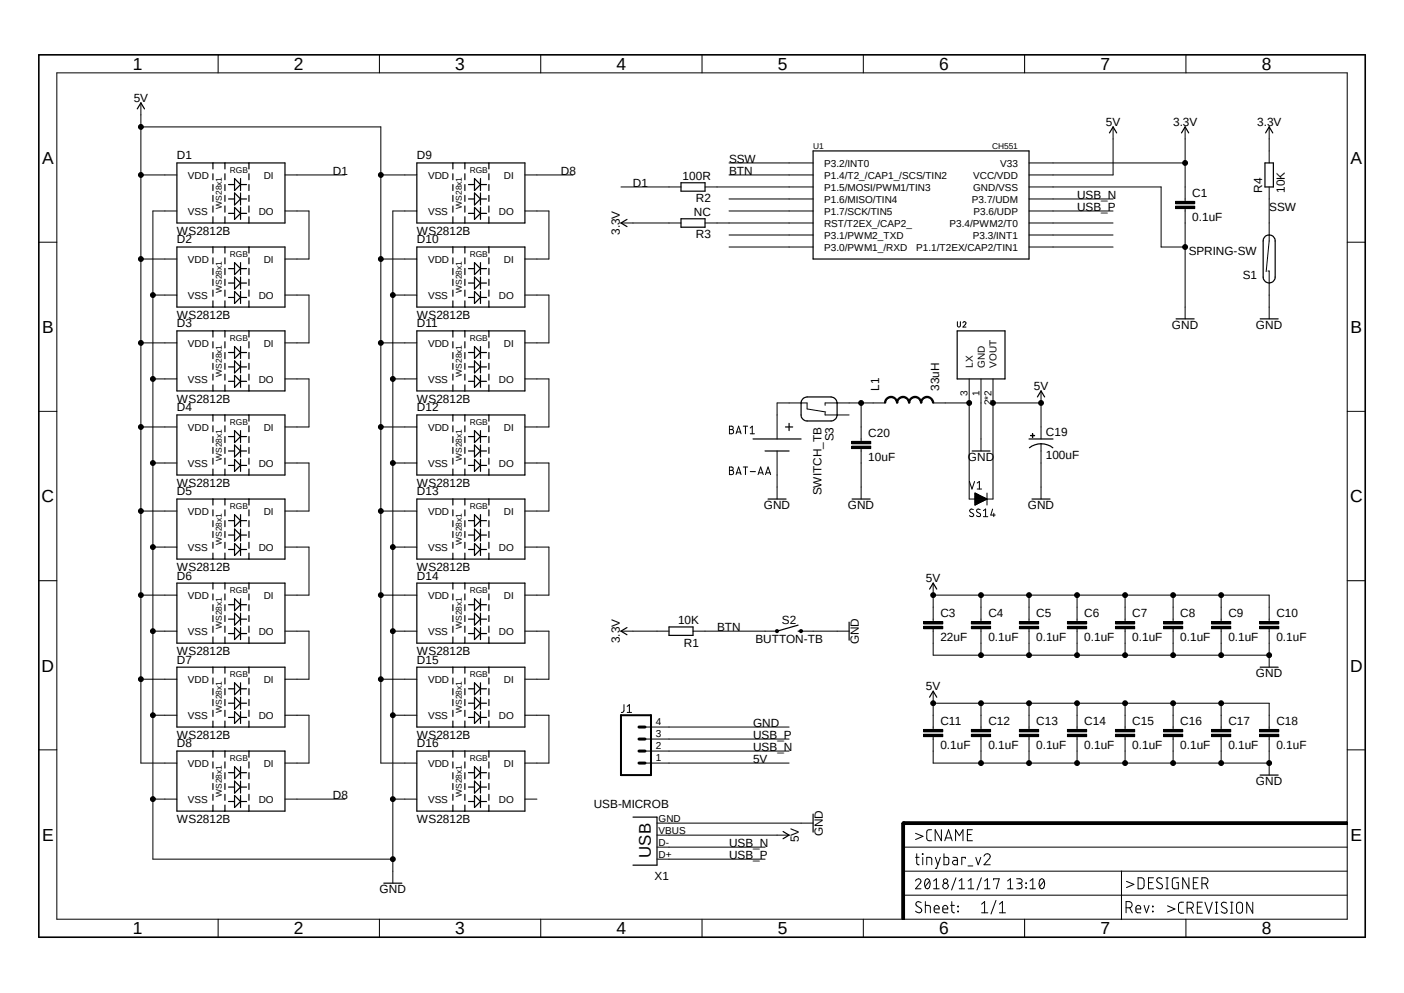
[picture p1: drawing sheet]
<svg xmlns="http://www.w3.org/2000/svg" width="297mm" height="210mm" viewBox="0 0 297 210" stroke-linecap="round" stroke-linejoin="round" font-family="sans-serif">
<path d="M7.9 11.3l281.2 187.3M289.1 11.3l-281.2 187.3" fill="none" stroke="#fff" stroke-width=".21"/>
<g fill="none" stroke="#000" stroke-width=".21">
<path d="M12 15.4h273v179h-273zM46.1 11.6v3.8M80.3 11.6v3.8M114.4 11.6v3.8M148.5 11.6v3.8M182.6 11.6v3.8M216.7 11.6v3.8M250.9 11.6v3.8M29.8 37h7.6M29.8 21.8v139.6h7.6M29.8 26.8h50.8v134.6h7.6M60.3 37h12.7"/>
<path d="M80.6 37h7.6M111 37h10.2M131.4 39.5h12.7M149.1 39.5h22.9M154.2 37h17.8M154.2 34.5h17.8M217.7 34.5h33M217.7 39.5h27.9v12.7h5.1M235.5 26.8v10.2h-17.8M250.7 26.8v15.8M268.5 26.8v7.7M268.5 39.5v11.5l-.7 6.4"/>
<path d="M8.2 51.2h3.8M29.8 54.8h7.6M37.4 44.6h-5.1v137.1h50.8M60.3 44.6h5.1v10.2h-5.1M80.6 54.8h7.6M88.2 44.6h-5.1v142.2M111 44.6h5.1v10.2h-5.1M131.4 47.2h12.7M149.1 47.2h22.9M154.2 44.6h17.8M154.2 42.1h17.8M154.2 49.7h17.8"/>
<path d="M154.2 52.2h17.8M217.7 44.6h17.8M217.7 42.1h17.8M217.7 47.2h17.8M217.7 49.7h17.8M217.7 52.2h17.8M248.7 43.6h4v.5h-4zM248.7 42.6h4v.5h-4zM250.7 44.1v23.3M268.2 57.3h.3v10.1M285 51.2h3.8M29.8 72.5h7.6"/>
<path d="M32.3 62.4h5.1M60.3 62.4h5.1v10.1h-5.1M80.6 72.5h7.6M83.1 62.4h5.1M111 62.4h5.1v10.1h-5.1M202.5 68l.1 1a.31 .31 0 0 0 .3 .2 .31 .31 0 0 0 .3-.3v-.9M203.7 68.3a.31 .31 0 0 1 .4-.2 .31 .31 0 0 1 .2 .4l-.6 .7h.6M8.2 87h3.8M29.8 90.3h7.6M32.3 80.1h5.1M32.3 97.9h5.1M60.3 80.1h5.1v10.2h-5.1"/>
<path d="M60.3 97.9h5.1v10.2h-5.1M80.6 90.3h7.6M83.1 80.1h5.1M83.1 97.9h5.1M111 80.1h5.1v10.2h-5.1M111 97.9h5.1v10.2h-5.1M154.3 98.8h.6a.37 .37 0 0 1 .2 .4 .37 .37 0 0 1-.4 .3 .45 .45 0 0 1 .5 .4 .45 .45 0 0 1-.5 .5h-.4zM154.3 90.1l.6 .1a.37 .37 0 0 1 .2 .4 .37 .37 0 0 1-.4 .2 .45 .45 0 0 1 .5 .5 .45 .45 0 0 1-.5 .4h-.4zM154.3 99.5h.4M154.3 90.8h.4M155.7 91.7l.6-1.6 .5 1.6M155.8 100h.8"/>
<path d="M155.8 91.4h.8M157.2 98.8h1M157.2 90.1h1M157.7 90.1v1.6M157.7 98.8v1.6M158.7 99.7h1.1M158.7 91.7h.9M158.7 90.5l.4-.4v1.6M160.5 100h.8M162.1 100h.8M164.4 95.4v10.1M174.5 87.2v.6h5.1"/>
<path d="M174.7 87.1l-4-.6v-1.3h-6.3v7.6M180.1 94.4h4.1v.5h-4.1zM180.1 93.3h4.1v.6h-4.1zM182.2 85.2v8.1M182.2 94.9v10.6M187.2 85.2h-12.7v.5M187.5 84.2l.8-.4h.2v.3a1.12 1.12 0 0 0-1.1 1.1h-.3v-.2zM188.5 83.8a1.45 1.45 0 0 1 1.4 1.4h-.2a1.21 1.21 0 0 0-1.2-1.1zM190 84.2l.8-.4h.3v.3a1.12 1.12 0 0 0-1.2 1.1h-.2v-.2zM191.1 83.8a1.45 1.45 0 0 1 1.3 1.4h-.2a1.21 1.21 0 0 0-1.1-1.1zM192.6 84.2l.7-.4h.3v.3a1.12 1.12 0 0 0-1.2 1.1h-.2v-.2zM193.6 83.8a1.45 1.45 0 0 1 1.4 1.4h-.3a1.21 1.21 0 0 0-1.1-1.1z"/>
<path d="M195.1 84.2l.8-.4h.2v.3a1.12 1.12 0 0 0-1.1 1.1h-.3v-.2zM196.1 83.8a1.45 1.45 0 0 1 1.4 1.4h-.2a1.21 1.21 0 0 0-1.2-1.1zM197.4 85.2h7.6M205 80.1v25.4h5.1v-25.4M207.5 80.1v15.3M210.1 85.2h10.1M218 92.1l.9 .1zM218.4 91.7l.1 .8zM220.2 82.7v10.1M220.2 93.9v11.6M285 87h3.8M29.8 108.1h7.6"/>
<path d="M32.3 115.7h5.1M60.3 115.7h5.1v10.2h-5.1M80.6 108.1h7.6M83.1 115.7h5.1M111 115.7h5.1v10.2h-5.1M155.7 100.4l.6-1.6 .5 1.6M160.4 100.4l.5-1.6 .6 1.6M161.9 100.4l.6-1.6 .5 1.6M205.1 101.8l.5 1.6 .6-1.6M205.9 107.8l-.2-.1a.37 .37 0 0 0-.5 .1 .37 .37 0 0 0 .1 .5l.6 .4v.4a.55 .55 0 0 1-.8 0M206.2 104.3l2.6 1.2-2.6 1.3M206.2 104.3v2.5"/>
<path d="M206.2 106.8h.1M206.2 106.7h.3M206.2 106.6h.4M206.2 106.6h.6M206.2 106.4h.8M206.2 106.3h1M206.2 106.3h1.1M206.2 106.2h1.3M206.2 106.1h1.5M206.2 106h1.7M206.2 105.9h1.9M206.2 105.8h2"/>
<path d="M206.2 105.7h2.2M206.2 105.7h2.4M206.2 105.5h2.5M206.2 105.4h2.3M206.2 105.3h2.1M206.2 105.2h2M206.2 105.1h1.7M206.2 105h1.6M206.2 104.9h1.4M206.2 104.9h1.2M206.2 104.8h1.1M206.2 104.6h.9"/>
<path d="M206.2 104.6h.7M206.2 104.5h.5M206.2 104.4h.3M206.2 104.3h.2M206.7 102.2l.5-.4v1.6M206.7 103.4h.9M207.3 107.8l-.5-.1a.38 .38 0 0 0 0 .6l.5 .3a.37 .37 0 0 1 .1 .4 .37 .37 0 0 1-.3 .3l-.6-.2M208 108l.5-.3v1.6M208 109.3h1M208.8 104.3v2.5M210 107.7l-.4 1.2h.9M210.2 108.5v.8"/>
<path d="M8.2 122.8h3.8M29.8 125.9h7.6M32.3 133.5h5.1M60.3 133.5h5.1v10.1h-5.1M80.6 125.9h7.6M83.1 133.5h5.1M111 133.5h5.1v10.1h-5.1M131.4 133.5h10.1M146.6 133.5h17.8M164.1 133.2h.5l.1 .3-.1 .2-.2 .1-.3-.1zM169.2 133.2h.5l.1 .3-.1 .2-.2 .1-.3-.1zM169.5 133.5h10.1"/>
<path d="M195.4 132.5h4v.5h-4zM195.4 131.4h4v.6h-4zM197.4 125.9h71.1v5.5M197.4 123.3v8.1M197.4 133v5.6h71.1M205.5 132.5h4v.5h-4zM205.5 131.4h4v.6h-4zM207.5 125.9v5.5M207.5 133v5.6M215.6 132.5h4.1v.5h-4.1zM215.6 131.4h4.1v.6h-4.1zM217.7 125.9v5.5"/>
<path d="M217.7 133v5.6M225.8 132.5h4.1v.5h-4.1zM225.8 131.4h4.1v.6h-4.1zM227.8 125.9v5.5M227.8 133v5.6M236 132.5h4v.5h-4zM236 131.4h4v.6h-4zM238 125.9v5.5M238 133v5.6M246.1 132.5h4.1v.5h-4.1zM246.1 131.4h4.1v.6h-4.1zM248.2 125.9v5.5"/>
<path d="M248.2 133v5.6M256.3 132.5h4v.5h-4zM256.3 131.4h4v.6h-4zM258.3 125.9v5.5M258.3 133v5.6M266.4 132.5h4.1v.5h-4.1zM266.4 131.4h4.1v.6h-4.1zM268.5 133v8.1M285 122.8h3.8M8.2 158.6h3.8M29.8 143.6h7.6M32.3 151.3h5.1"/>
<path d="M60.3 151.3h5.1v10.1h-5.1M80.6 143.6h7.6M83.1 151.3h5.1M111 151.3h5.1v10.1h-5.1M132 149v1.3a.43 .43 0 0 1-.6 .4M132.7 150.7h.9M132.7 149.4l.4-.4v1.7M136.4 158.8h30.5M136.4 156.3h30.5M136.4 153.8h30.5M195.4 155.3h4v.5h-4zM195.4 154.3h4v.5h-4z"/>
<path d="M197.4 155.8v5.6h71.1M197.4 146.2v8.1M197.4 148.7h71.1v5.6M205.5 155.3h4v.5h-4zM205.5 154.3h4v.5h-4zM207.5 148.7v5.6M207.5 155.8v5.6M215.6 155.3h4.1v.5h-4.1zM215.6 154.3h4.1v.5h-4.1zM217.7 148.7v5.6M217.7 155.8v5.6M225.8 155.3h4.1v.5h-4.1z"/>
<path d="M225.8 154.3h4.1v.5h-4.1zM227.8 148.7v5.6M227.8 155.8v5.6M236 155.3h4v.5h-4zM236 154.3h4v.5h-4zM238 148.7v5.6M238 155.8v5.6M246.1 155.3h4.1v.5h-4.1zM246.1 154.3h4.1v.5h-4.1zM248.2 148.7v5.6M248.2 155.8v5.6M256.3 155.3h4v.5h-4z"/>
<path d="M256.3 154.3h4v.5h-4zM258.3 148.7v5.6M258.3 155.8v5.6M266.4 155.3h4.1v.5h-4.1zM266.4 154.3h4.1v.5h-4.1zM268.5 155.8v8.1M285 158.6h3.8M32.3 169h5.1M60.3 169h12.7M83.1 169h5.1M111 169h2.6M136.4 161.4h30.5"/>
<path d="M139 179.2h22.8M139 176.6h27.9M139 174.1h33M190.8 174.1h.5v20.3h-.5zM191 173.8h94v.6h-94zM191.1 179.2h93.9M193.7 176.2l1.5 .7-1.5 .6M197.1 175.5h-.8l-.3 .5 .2 1.6 .9 .2M199.1 175.5v2.3l-1.3-2.3v2.3M199.9 177.8l.8-2.3 .7 2.3M200.1 177.2h1.1M202.1 177.8v-2.3l.8 1.2 .8-1.2v2.3"/>
<path d="M204.6 176.5h.8M205.7 175.5h-1.1v2.3h1.1M46.1 194.4v3.8M80.3 194.4v3.8M114.4 194.4v3.8M139 181.7h22.8M148.5 194.4v3.8M182.6 194.4v3.8M191.1 189.3h93.9M191.1 184.2h93.9M193.7 186.3a.57 .57 0 0 1 .8-.4 .57 .57 0 0 1 .1 .9l-.9 1.2h1.1M193.7 181.3h.7"/>
<path d="M193.9 180.6v1.9l.2 .3 .3 .1M194.9 190.9a.61 .61 0 0 0-.8-.2 .61 .61 0 0 0-.3 .8 1.75 1.75 0 0 1 1.2 1l-.1 .2a.75 .75 0 0 1-1.2 0M195.1 180.6l.1 .1zM195.2 181.3v1.6M195.7 191.5h.7l.3 .1 .1 1.4M195.7 190.7v2.3M195.8 186a.44 .44 0 0 1 .8 .1 1.31 1.31 0 0 1-.4 1.9l-.2-.1a1.47 1.47 0 0 1-.2-1.9zM196 182.9v-1.6h.7l.4 .2v1.4M196.6 186.3l-.9 1.2M197.5 188h1.2M197.5 186.3l.6-.5v2.2M197.6 192.2h1.1a.55 .55 0 0 0-.4-.7 .55 .55 0 0 0-.7 .5l.1 .8 .3 .2h.7"/>
<path d="M197.9 181.3l.5 1.6M198.9 181.3l-.8 2.3h-.2M199.4 192.2h1.1a.55 .55 0 0 0-.4-.7 .55 .55 0 0 0-.7 .5l.1 .8 .3 .2h.7M199.7 180.6v2.3l.8-.1 .2-.3v-1l-.2-.1-.8-.1M201.1 191.5h.8M201.3 190.7v1.9l.2 .4h.4M201.6 181.3l.7 .1 .2 .3v1.2h-.6a.47 .47 0 0 1-.4-.5 .47 .47 0 0 1 .4-.5h.6M202.2 185.6l-.9 2.6M202.6 191.6l.1 .2zM202.6 192.7l.1 .1zM202.9 186.3l.6-.5v2.2M202.9 188h1.1"/>
<path d="M204.2 181.6v-.3h-.7v1.6M204.8 183.1h1M204.8 188h1.2M204.8 186.3l.6-.5v2.2M206.4 181.3l.5 1.6 .6-1.6M207.6 185.6l-.9 2.6M207.6 191.2l.7-.5v2.3M207.6 193h1.4M208.2 181.1a.65 .65 0 0 1 .9-.5 .65 .65 0 0 1 .2 1l-1.1 1.3h1.3M208.3 188h1.1M208.3 186.3l.6-.5v2.2M210.2 186.1v-.3h1.2l-.6 2.2"/>
<path d="M210.7 190.4l-1.1 2.9M211.4 193h1.3M211.4 191.2l.6-.5v2.3M213.1 188h1.2M213.1 186.3l.6-.5v2.2M215.1 185.8h.7a.47 .47 0 0 1 .4 .5 .47 .47 0 0 1-.4 .5h-.5M215.6 186.8a.59 .59 0 0 1 .6 .6 .59 .59 0 0 1-.6 .6h-.5M216.7 194.4v3.8M217 186.7l.1 .2zM217 187.7l.1 .1zM217.9 188h1.1M217.9 186.3l.6-.5v2.2"/>
<path d="M220 186a.44 .44 0 0 1 .8 .1 1.48 1.48 0 0 1-.2 1.8h-.4a1.47 1.47 0 0 1-.2-1.9zM220.9 186.3l-1 1.2M237.2 184.2v10.3M238.2 192h.6a.66 .66 0 0 0 .7-.7 .66 .66 0 0 0-.7-.6h-.6v2.3M238.3 186.4l1.6 .6-1.6 .7M239 192l.5 1M240.3 192.2h1a.54 .54 0 0 0-.4-.7 .54 .54 0 0 0-.6 .5v.8l.4 .2h.6M240.7 185.6h.7a.59 .59 0 0 1 .6 .7v1a.65 .65 0 0 1-.6 .7h-.7zM242 191.5l.5 1.5 .6-1.5M243 186.6h.8M243.8 192.7l.1 .1zM243.8 191.6l.1 .2z"/>
<path d="M244 185.6h-1v2.4h1M245.8 185.8l-.3-.1a.53 .53 0 0 0-.7 .1 .53 .53 0 0 0 .1 .8l.8 .4a.58 .58 0 0 1 0 .9 .58 .58 0 0 1-.8-.1l-.3-.2M246.6 188h.5M246.6 185.6h.5M246.9 185.6v2.4M247 191.6l1.5 .6-1.5 .7M249.3 185.6l-1.1 .1-.2 .2v1.5a.51 .51 0 0 0 .5 .6h.8v-1.4h-.4M250.4 190.8h-.8l-.3 .5v1.5l.3 .3h.8M250.9 194.4v3.8M251.1 192.1h.7a.64 .64 0 0 0 .7-.7 .64 .64 0 0 0-.7-.6h-.7v2.3M251.5 185.6v2.4l-1.3-2.4v2.4M251.9 192.1l.5 1"/>
<path d="M252.4 186.6h.8M253.3 191.8h.8M253.4 185.6h-1v2.4h1M254.3 186.9h.6a.64 .64 0 0 0 .6-.6 .64 .64 0 0 0-.6-.7h-.6v2.4M254.3 190.8h-1v2.3h1M254.9 190.8l.8 2.3 .8-2.3M255 186.9l.5 1.1M257.1 193.1h.5M257.1 190.8h.5M257.3 190.8v2.3M259.5 191l-.8-.2a.51 .51 0 0 0-.4 .5 .51 .51 0 0 0 .3 .5l.7 .4a.58 .58 0 0 1 .1 .8 .58 .58 0 0 1-.9 0l-.2-.2M260.3 193.1h.5"/>
<path d="M260.3 190.8h.5M260.6 190.8v2.3M261.8 190.9a.62 .62 0 0 1 .7-.1 .62 .62 0 0 1 .3 .6v1.1a.64 .64 0 0 1-.6 .6 .64 .64 0 0 1-.6-.6v-1.4zM265 190.8v2.3l-1.3-2.3v2.3"/>
<circle cx="29.8" cy="26.8" r=".51"/>
<circle cx="29.8" cy="37" r=".51"/>
<circle cx="80.6" cy="37" r=".51"/>
<circle cx="250.7" cy="34.5" r=".51"/>
<circle cx="29.8" cy="54.8" r=".51"/>
<circle cx="80.6" cy="54.8" r=".51"/>
<circle cx="250.7" cy="52.2" r=".51"/>
<circle cx="29.8" cy="72.5" r=".51"/>
<circle cx="32.3" cy="62.4" r=".51"/>
<circle cx="80.6" cy="72.5" r=".51"/>
<circle cx="83.1" cy="62.4" r=".51"/>
<circle cx="29.8" cy="90.3" r=".51"/>
<circle cx="32.3" cy="80.1" r=".51"/>
<circle cx="32.3" cy="97.9" r=".51"/>
<circle cx="80.6" cy="90.3" r=".51"/>
<circle cx="83.1" cy="97.9" r=".51"/>
<circle cx="83.1" cy="80.1" r=".51"/>
<circle cx="182.2" cy="85.2" r=".51"/>
<circle cx="205" cy="85.2" r=".51"/>
<circle cx="210.1" cy="85.2" r=".51"/>
<circle cx="220.2" cy="85.2" r=".51"/>
<circle cx="29.8" cy="108.1" r=".51"/>
<circle cx="32.3" cy="115.7" r=".51"/>
<circle cx="80.6" cy="108.1" r=".51"/>
<circle cx="83.1" cy="115.7" r=".51"/>
<circle cx="29.8" cy="125.9" r=".51"/>
<circle cx="32.3" cy="133.5" r=".51"/>
<circle cx="80.6" cy="125.9" r=".51"/>
<circle cx="83.1" cy="133.5" r=".51"/>
<circle cx="197.4" cy="125.9" r=".51"/>
<circle cx="207.5" cy="138.6" r=".51"/>
<circle cx="207.5" cy="125.9" r=".51"/>
<circle cx="217.7" cy="138.6" r=".51"/>
<circle cx="217.7" cy="125.9" r=".51"/>
<circle cx="227.8" cy="125.9" r=".51"/>
<circle cx="227.8" cy="138.6" r=".51"/>
<circle cx="238" cy="125.9" r=".51"/>
<circle cx="238" cy="138.6" r=".51"/>
<circle cx="248.2" cy="138.6" r=".51"/>
<circle cx="248.2" cy="125.9" r=".51"/>
<circle cx="258.3" cy="138.6" r=".51"/>
<circle cx="258.3" cy="125.9" r=".51"/>
<circle cx="268.5" cy="138.6" r=".51"/>
<circle cx="29.8" cy="143.6" r=".51"/>
<circle cx="32.3" cy="151.3" r=".51"/>
<circle cx="80.6" cy="143.6" r=".51"/>
<circle cx="83.1" cy="151.3" r=".51"/>
<circle cx="197.4" cy="148.7" r=".51"/>
<circle cx="207.5" cy="148.7" r=".51"/>
<circle cx="217.7" cy="148.7" r=".51"/>
<circle cx="227.8" cy="148.7" r=".51"/>
<circle cx="238" cy="148.7" r=".51"/>
<circle cx="248.2" cy="148.7" r=".51"/>
<circle cx="258.3" cy="148.7" r=".51"/>
<circle cx="32.3" cy="169" r=".51"/>
<circle cx="83.1" cy="169" r=".51"/>
<circle cx="207.5" cy="161.4" r=".51"/>
<circle cx="217.7" cy="161.4" r=".51"/>
<circle cx="227.8" cy="161.4" r=".51"/>
<circle cx="238" cy="161.4" r=".51"/>
<circle cx="248.2" cy="161.4" r=".51"/>
<circle cx="258.3" cy="161.4" r=".51"/>
<circle cx="268.5" cy="161.4" r=".51"/>
<circle cx="83.1" cy="181.7" r=".51"/>
<circle cx="200" cy="186.3" r=".47"/>
<circle cx="200" cy="187.4" r=".59"/>
</g>
<g fill="none" stroke="#000" stroke-width=".25">
<path d="M29 23l.8-1.2 .8 1.2M37.4 34.5h22.9v12.7h-22.9zM45 34.5v1.2M45 36.7v1.3M45 39v1.3M47.6 34.5v1.2M47.6 36.7v1.3M47.6 39v1.3M48.3 39h1.3M49.6 37.8l1.3 1.2-1.3 1.3zM50.9 37.8v2.5M50.9 39h1.3"/>
<path d="M52.7 34.5v1.2M52.7 36.7v1.3M52.7 39v1.3M88.2 34.5h22.8v12.7h-22.8zM95.8 34.5v1.2M95.8 36.7v1.3M95.8 39v1.3M98.3 34.5v1.2M98.3 36.7v1.3M98.3 39v1.3M99.1 39h1.3M100.4 37.8l1.2 1.2-1.2 1.3z"/>
<path d="M101.6 39h1.3M101.6 37.8v2.5M103.4 34.5v1.2M103.4 36.7v1.3M103.4 39v1.3M144.1 38.7h5v1.7h-5zM172 31.9h45.7v22.9h-45.7zM234.7 28.1l.8-1.3 .7 1.3M249.9 28.1l.8-1.3 .8 1.3M267.6 34.5h1.8v5h-1.8zM267.7 28.1l.8-1.3 .7 1.3M37.4 52.2h22.9v12.7h-22.9z"/>
<path d="M45 41.3v1.3M45 43.6v1.3M45 45.8v1.4M45 52.2v1.3M45 54.5v1.3M45 56.8v1.3M45 59.1v1.3M47.6 41.3v1.3M47.6 43.6v1.3M47.6 45.8v1.4M47.6 52.2v1.3M47.6 54.5v1.3"/>
<path d="M47.6 56.8v1.3M47.6 59.1v1.3M48.3 42.1h1.3M48.3 45.1h1.3M48.3 59.9h1.3M48.3 56.8h1.3M49.6 40.8l1.3 1.3-1.3 1.2zM49.6 43.9l1.3 1.2-1.3 1.3zM49.6 55.5l1.3 1.3-1.3 1.3zM49.6 58.6l1.3 1.3-1.3 1.2zM50.9 40.8v2.5M50.9 43.9v2.5"/>
<path d="M50.9 55.5v2.6M50.9 58.6v2.5M50.9 42.1h1.3M50.9 45.1h1.3M50.9 59.9h1.3M50.9 56.8h1.3M52.7 41.3v1.3M52.7 43.6v1.3M52.7 45.8v1.4M52.7 52.2v1.3M52.7 54.5v1.3M52.7 56.8v1.3"/>
<path d="M52.7 59.1v1.3M88.2 52.2h22.8v12.7h-22.8zM95.8 41.3v1.3M95.8 43.6v1.3M95.8 45.8v1.4M95.8 52.2v1.3M95.8 54.5v1.3M95.8 56.8v1.3M95.8 59.1v1.3M98.3 41.3v1.3M98.3 43.6v1.3M98.3 45.8v1.4"/>
<path d="M98.3 52.2v1.3M98.3 54.5v1.3M98.3 56.8v1.3M98.3 59.1v1.3M99.1 42.1h1.3M99.1 45.1h1.3M99.1 59.9h1.3M99.1 56.8h1.3M100.4 40.8l1.2 1.3-1.2 1.2zM100.4 43.9l1.2 1.2-1.2 1.3zM100.4 55.5l1.2 1.3-1.2 1.3zM100.4 58.6l1.2 1.3-1.2 1.2z"/>
<path d="M101.6 42.1h1.3M101.6 45.1h1.3M101.6 59.9h1.3M101.6 56.8h1.3M101.6 40.8v2.5M101.6 43.9v2.5M101.6 55.5v2.6M101.6 58.6v2.5M103.4 41.3v1.3M103.4 43.6v1.3M103.4 45.8v1.4M103.4 52.2v1.3"/>
<path d="M103.4 54.5v1.3M103.4 56.8v1.3M103.4 59.1v1.3M132.6 46.4l-1.2 .8 1.2 .7M144.1 46.3h5v1.7h-5zM267.7 49.9a1.29 1.29 0 0 1 2 1.1v7.6a1.27 1.27 0 0 1-1.2 1.3 1.27 1.27 0 0 1-1.3-1.3v-7.6l.1-.5zM37.4 70h22.9v12.7h-22.9zM45 61.3v1.4M45 63.6v1.3M45 70v1.3M45 72.3v1.3M45 74.5v1.4"/>
<path d="M45 76.8v1.3M45 79.1v1.3M47.6 61.3v1.4M47.6 63.6v1.3M47.6 70v1.3M47.6 72.3v1.3M47.6 74.5v1.4M47.6 76.8v1.3M47.6 79.1v1.3M48.3 62.9h1.3M48.3 77.6h1.3M48.3 74.5h1.3"/>
<path d="M49.6 61.6l1.3 1.3-1.3 1.3zM49.6 73.3l1.3 1.2-1.3 1.3zM49.6 76.3l1.3 1.3-1.3 1.3zM49.6 79.4l1.3 1.2-1.3 1.3zM50.9 61.6v2.6M50.9 73.3v2.5M50.9 76.3v2.6M50.9 79.4v2.5M50.9 62.9h1.3M50.9 77.6h1.3M50.9 74.5h1.3M52.7 61.3v1.4"/>
<path d="M52.7 63.6v1.3M52.7 70v1.3M52.7 72.3v1.3M52.7 74.5v1.4M52.7 76.8v1.3M52.7 79.1v1.3M88.2 70h22.8v12.7h-22.8zM95.8 61.3v1.4M95.8 63.6v1.3M95.8 70v1.3M95.8 72.3v1.3M95.8 74.5v1.4"/>
<path d="M95.8 76.8v1.3M95.8 79.1v1.3M98.3 61.3v1.4M98.3 63.6v1.3M98.3 70v1.3M98.3 72.3v1.3M98.3 74.5v1.4M98.3 76.8v1.3M98.3 79.1v1.3M99.1 62.9h1.3M99.1 77.6h1.3M99.1 74.5h1.3"/>
<path d="M100.4 61.6l1.2 1.3-1.2 1.3zM100.4 73.3l1.2 1.2-1.2 1.3zM100.4 76.3l1.2 1.3-1.2 1.3zM100.4 79.4l1.2 1.2-1.2 1.3zM101.6 62.9h1.3M101.6 77.6h1.3M101.6 74.5h1.3M101.6 61.6v2.6M101.6 73.3v2.5M101.6 76.3v2.6M101.6 79.4v2.5M103.4 61.3v1.4"/>
<path d="M103.4 63.6v1.3M103.4 70v1.3M103.4 72.3v1.3M103.4 74.5v1.4M103.4 76.8v1.3M103.4 79.1v1.3M202.5 70h10.1v10.1h-10.1zM248.8 67.4h3.8M266.6 67.4h3.8M37.4 87.8h22.9v12.7h-22.9zM45 81.4v1.3M45 87.8v1.3"/>
<path d="M45 90v1.3M45 92.3v1.3M45 94.6v1.3M45 96.9v1.3M45 99.2v1.3M47.6 81.4v1.3M47.6 87.8v1.3M47.6 90v1.3M47.6 92.3v1.3M47.6 94.6v1.3M47.6 96.9v1.3M47.6 99.2v1.3"/>
<path d="M48.3 80.6h1.3M48.3 95.4h1.3M48.3 98.4h1.3M48.3 92.3h1.3M49.6 91.1l1.3 1.2-1.3 1.3zM49.6 94.1l1.3 1.3-1.3 1.2zM49.6 97.2l1.3 1.2-1.3 1.3zM50.9 91.1v2.5M50.9 94.1v2.5M50.9 97.2v2.5M50.9 80.6h1.3M50.9 95.4h1.3"/>
<path d="M50.9 98.4h1.3M50.9 92.3h1.3M52.7 81.4v1.3M52.7 87.8v1.3M52.7 90v1.3M52.7 92.3v1.3M52.7 94.6v1.3M52.7 96.9v1.3M52.7 99.2v1.3M88.2 87.8h22.8v12.7h-22.8zM95.8 81.4v1.3M95.8 87.8v1.3"/>
<path d="M95.8 90v1.3M95.8 92.3v1.3M95.8 94.6v1.3M95.8 96.9v1.3M95.8 99.2v1.3M98.3 81.4v1.3M98.3 87.8v1.3M98.3 90v1.3M98.3 92.3v1.3M98.3 94.6v1.3M98.3 96.9v1.3M98.3 99.2v1.3"/>
<path d="M99.1 80.6h1.3M99.1 95.4h1.3M99.1 98.4h1.3M99.1 92.3h1.3M100.4 91.1l1.2 1.2-1.2 1.3zM100.4 94.1l1.2 1.3-1.2 1.2zM100.4 97.2l1.2 1.2-1.2 1.3zM101.6 80.6h1.3M101.6 95.4h1.3M101.6 98.4h1.3M101.6 92.3h1.3M101.6 91.1v2.5"/>
<path d="M101.6 94.1v2.5M101.6 97.2v2.5M103.4 81.4v1.3M103.4 87.8v1.3M103.4 90v1.3M103.4 92.3v1.3M103.4 94.6v1.3M103.4 96.9v1.3M103.4 99.2v1.3M159.3 92.8h10.2M161.8 95.4h5.1M166.2 90.3h1.5"/>
<path d="M166.9 89.5v1.6M170 84.2l.7-.3h5.1a1.34 1.34 0 0 1 1.3 1.3v2.6a1.27 1.27 0 0 1-1.3 1.2h-5.1a1.27 1.27 0 0 1-1.2-1.2v-3zM205.7 95.4h3.7M217.7 92.8h5.1M217.8 94.7a4 4 0 0 1 4.9 0M219.5 83.9l.7-1.2 .8 1.2M37.4 105.5h22.9v12.7h-22.9zM45 105.5v1.3M45 107.8v1.3M45 110.1v1.3M45 112.4v1.3M45 114.7v1.3"/>
<path d="M45 117v1.2M47.6 105.5v1.3M47.6 107.8v1.3M47.6 110.1v1.3M47.6 112.4v1.3M47.6 114.7v1.3M47.6 117v1.2M48.3 113.2h1.3M48.3 116.2h1.3M48.3 110.1h1.3M49.6 108.8l1.3 1.3-1.3 1.3zM49.6 111.9l1.3 1.3-1.3 1.2z"/>
<path d="M49.6 114.9l1.3 1.3-1.3 1.3zM50.9 108.8v2.6M50.9 111.9v2.5M50.9 114.9v2.6M50.9 113.2h1.3M50.9 116.2h1.3M50.9 110.1h1.3M52.7 105.5v1.3M52.7 107.8v1.3M52.7 110.1v1.3M52.7 112.4v1.3M52.7 114.7v1.3"/>
<path d="M52.7 117v1.2M88.2 105.5h22.8v12.7h-22.8zM95.8 105.5v1.3M95.8 107.8v1.3M95.8 110.1v1.3M95.8 112.4v1.3M95.8 114.7v1.3M95.8 117v1.2M98.3 105.5v1.3M98.3 107.8v1.3M98.3 110.1v1.3M98.3 112.4v1.3"/>
<path d="M98.3 114.7v1.3M98.3 117v1.2M99.1 113.2h1.3M99.1 116.2h1.3M99.1 110.1h1.3M100.4 108.8l1.2 1.3-1.2 1.3zM100.4 111.9l1.2 1.3-1.2 1.2zM100.4 114.9l1.2 1.3-1.2 1.3zM101.6 113.2h1.3M101.6 116.2h1.3M101.6 110.1h1.3M101.6 108.8v2.6"/>
<path d="M101.6 111.9v2.5M101.6 114.9v2.6M103.4 105.5v1.3M103.4 107.8v1.3M103.4 110.1v1.3M103.4 112.4v1.3M103.4 114.7v1.3M103.4 117v1.2M162.5 105.5h3.8M180.3 105.5h3.8M218.3 105.5h3.8M37.4 123.3h22.9v12.7h-22.9z"/>
<path d="M45 123.3v1.3M45 125.6v1.3M45 127.9v1.3M45 130.2v1.2M45 132.4v1.3M45 134.7v1.3M47.6 123.3v1.3M47.6 125.6v1.3M47.6 127.9v1.3M47.6 130.2v1.2M47.6 132.4v1.3M47.6 134.7v1.3"/>
<path d="M48.3 130.9h1.3M48.3 134h1.3M48.3 127.9h1.3M49.6 126.6l1.3 1.3-1.3 1.3zM49.6 129.7l1.3 1.2-1.3 1.3zM49.6 132.7l1.3 1.3-1.3 1.3zM50.9 126.6v2.6M50.9 129.7v2.5M50.9 132.7v2.6M50.9 130.9h1.3M50.9 134h1.3M50.9 127.9h1.3"/>
<path d="M52.7 123.3v1.3M52.7 125.6v1.3M52.7 127.9v1.3M52.7 130.2v1.2M52.7 132.4v1.3M52.7 134.7v1.3M88.2 123.3h22.8v12.7h-22.8zM95.8 123.3v1.3M95.8 125.6v1.3M95.8 127.9v1.3M95.8 130.2v1.2M95.8 132.4v1.3"/>
<path d="M95.8 134.7v1.3M98.3 123.3v1.3M98.3 125.6v1.3M98.3 127.9v1.3M98.3 130.2v1.2M98.3 132.4v1.3M98.3 134.7v1.3M99.1 130.9h1.3M99.1 134h1.3M99.1 127.9h1.3M100.4 126.6l1.2 1.3-1.2 1.3zM100.4 129.7l1.2 1.2-1.2 1.3z"/>
<path d="M100.4 132.7l1.2 1.3-1.2 1.3zM101.6 130.9h1.3M101.6 134h1.3M101.6 127.9h1.3M101.6 126.6v2.6M101.6 129.7v2.5M101.6 132.7v2.6M103.4 123.3v1.3M103.4 125.6v1.3M103.4 127.9v1.3M103.4 130.2v1.2M103.4 132.4v1.3"/>
<path d="M103.4 134.7v1.3M132.6 132.7l-1.2 .8 1.2 .7M141.5 132.6h5.1v1.8h-5.1zM168.8 133.5h.7M168.8 132.2l-4.4 1.3M179.6 131.6v3.8M196.6 124.6l.8-1.3 .8 1.3M37.4 141.1h22.9v12.7h-22.9zM37.4 158.8h22.9v12.7h-22.9zM45 141.1v1.3M45 143.4v1.3M45 145.6v1.3"/>
<path d="M45 147.9v1.3M45 150.2v1.3M45 152.5v1.3M45 158.8v1.3M47.6 141.1v1.3M47.6 143.4v1.3M47.6 145.6v1.3M47.6 147.9v1.3M47.6 150.2v1.3M47.6 152.5v1.3M47.6 158.8v1.3M48.3 148.7h1.3"/>
<path d="M48.3 151.7h1.3M48.3 145.7h1.3M49.6 144.4l1.3 1.3-1.3 1.2zM49.6 147.4l1.3 1.3-1.3 1.3zM49.6 150.5l1.3 1.2-1.3 1.3zM50.9 144.4v2.5M50.9 147.4v2.6M50.9 150.5v2.5M50.9 148.7h1.3M50.9 151.7h1.3M50.9 145.7h1.3M52.7 141.1v1.3"/>
<path d="M52.7 143.4v1.3M52.7 145.6v1.3M52.7 147.9v1.3M52.7 150.2v1.3M52.7 152.5v1.3M52.7 158.8v1.3M88.2 141.1h22.8v12.7h-22.8zM88.2 158.8h22.8v12.7h-22.8zM95.8 141.1v1.3M95.8 143.4v1.3M95.8 145.6v1.3M95.8 147.9v1.3"/>
<path d="M95.8 150.2v1.3M95.8 152.5v1.3M95.8 158.8v1.3M98.3 141.1v1.3M98.3 143.4v1.3M98.3 145.6v1.3M98.3 147.9v1.3M98.3 150.2v1.3M98.3 152.5v1.3M98.3 158.8v1.3M99.1 148.7h1.3M99.1 151.7h1.3"/>
<path d="M99.1 145.7h1.3M100.4 144.4l1.2 1.3-1.2 1.2zM100.4 147.4l1.2 1.3-1.2 1.3zM100.4 150.5l1.2 1.2-1.2 1.3zM101.6 148.7h1.3M101.6 151.7h1.3M101.6 145.7h1.3M101.6 144.4v2.5M101.6 147.4v2.6M101.6 150.5v2.5M103.4 141.1v1.3M103.4 143.4v1.3"/>
<path d="M103.4 145.6v1.3M103.4 147.9v1.3M103.4 150.2v1.3M103.4 152.5v1.3M103.4 158.8v1.3M196.6 147.4l.8-1.2 .8 1.2M266.6 141.1h3.8M45 161.1v1.3M45 163.4v1.3M45 165.7v1.3M45 168v1.2M45 170.3v1.2"/>
<path d="M47.6 161.1v1.3M47.6 163.4v1.3M47.6 165.7v1.3M47.6 168v1.2M47.6 170.3v1.2M48.3 166.5h1.3M48.3 169.5h1.3M48.3 163.4h1.3M49.6 162.1l1.3 1.3-1.3 1.3zM49.6 165.2l1.3 1.3-1.3 1.2zM49.6 168.2l1.3 1.3-1.3 1.3zM50.9 162.1v2.6"/>
<path d="M50.9 165.2v2.5M50.9 168.2v2.6M50.9 166.5h1.3M50.9 169.5h1.3M50.9 163.4h1.3M52.7 161.1v1.3M52.7 163.4v1.3M52.7 165.7v1.3M52.7 168v1.2M52.7 170.3v1.2M95.8 161.1v1.3M95.8 163.4v1.3"/>
<path d="M95.8 165.7v1.3M95.8 168v1.2M95.8 170.3v1.2M98.3 161.1v1.3M98.3 163.4v1.3M98.3 165.7v1.3M98.3 168v1.2M98.3 170.3v1.2M99.1 166.5h1.3M99.1 169.5h1.3M99.1 163.4h1.3M100.4 162.1l1.2 1.3-1.2 1.3z"/>
<path d="M100.4 165.2l1.2 1.3-1.2 1.2zM100.4 168.2l1.2 1.3-1.2 1.3zM101.6 166.5h1.3M101.6 169.5h1.3M101.6 163.4h1.3M101.6 162.1v2.6M101.6 165.2v2.5M101.6 168.2v2.6M103.4 161.1v1.3M103.4 163.4v1.3M103.4 165.7v1.3M103.4 168v1.2"/>
<path d="M103.4 170.3v1.2M133.9 172.8h5.1v10.2h-5.1M165.7 175.9l1.2 .7-1.2 .8M172 172.2v3.8M266.6 163.9h3.8M81.2 186.8h3.8"/>
</g>
<g fill="#000">
<path d="M248.7 43.6h4v.5h-4z" fill-rule="evenodd"/>
<path d="M248.7 42.6h4v.5h-4z" fill-rule="evenodd"/>
<path d="M180.1 94.4h4.1v.5h-4.1z" fill-rule="evenodd"/>
<path d="M180.1 93.3h4.1v.6h-4.1z" fill-rule="evenodd"/>
<path d="M187.5 84.2l.8-.4h.2v.3a1.12 1.12 0 0 0-1.1 1.1h-.3v-.2z" fill-rule="evenodd"/>
<path d="M188.5 83.8a1.45 1.45 0 0 1 1.4 1.4h-.2a1.21 1.21 0 0 0-1.2-1.1z" fill-rule="evenodd"/>
<path d="M190 84.2l.8-.4h.3v.3a1.12 1.12 0 0 0-1.2 1.1h-.2v-.2z" fill-rule="evenodd"/>
<path d="M191.1 83.8a1.45 1.45 0 0 1 1.3 1.4h-.2a1.21 1.21 0 0 0-1.1-1.1z" fill-rule="evenodd"/>
<path d="M192.6 84.2l.7-.4h.3v.3a1.12 1.12 0 0 0-1.2 1.1h-.2v-.2z" fill-rule="evenodd"/>
<path d="M193.6 83.8a1.45 1.45 0 0 1 1.4 1.4h-.3a1.21 1.21 0 0 0-1.1-1.1z" fill-rule="evenodd"/>
<path d="M195.1 84.2l.8-.4h.2v.3a1.12 1.12 0 0 0-1.1 1.1h-.3v-.2z" fill-rule="evenodd"/>
<path d="M196.1 83.8a1.45 1.45 0 0 1 1.4 1.4h-.2a1.21 1.21 0 0 0-1.2-1.1z" fill-rule="evenodd"/>
<path d="M218 92.1l.9 .1z" fill-rule="evenodd"/>
<path d="M218.4 91.7l.1 .8z" fill-rule="evenodd"/>
<path d="M164.1 133.2h.5l.1 .3-.1 .2-.2 .1-.3-.1z" fill-rule="evenodd"/>
<path d="M169.2 133.2h.5l.1 .3-.1 .2-.2 .1-.3-.1z" fill-rule="evenodd"/>
<path d="M195.4 132.5h4v.5h-4z" fill-rule="evenodd"/>
<path d="M195.4 131.4h4v.6h-4z" fill-rule="evenodd"/>
<path d="M205.5 132.5h4v.5h-4z" fill-rule="evenodd"/>
<path d="M205.5 131.4h4v.6h-4z" fill-rule="evenodd"/>
<path d="M215.6 132.5h4.1v.5h-4.1z" fill-rule="evenodd"/>
<path d="M215.6 131.4h4.1v.6h-4.1z" fill-rule="evenodd"/>
<path d="M225.8 132.5h4.1v.5h-4.1z" fill-rule="evenodd"/>
<path d="M225.8 131.4h4.1v.6h-4.1z" fill-rule="evenodd"/>
<path d="M236 132.5h4v.5h-4z" fill-rule="evenodd"/>
<path d="M236 131.4h4v.6h-4z" fill-rule="evenodd"/>
<path d="M246.1 132.5h4.1v.5h-4.1z" fill-rule="evenodd"/>
<path d="M246.1 131.4h4.1v.6h-4.1z" fill-rule="evenodd"/>
<path d="M256.3 132.5h4v.5h-4z" fill-rule="evenodd"/>
<path d="M256.3 131.4h4v.6h-4z" fill-rule="evenodd"/>
<path d="M266.4 132.5h4.1v.5h-4.1z" fill-rule="evenodd"/>
<path d="M266.4 131.4h4.1v.6h-4.1z" fill-rule="evenodd"/>
<path d="M195.4 155.3h4v.5h-4z" fill-rule="evenodd"/>
<path d="M195.4 154.3h4v.5h-4z" fill-rule="evenodd"/>
<path d="M205.5 155.3h4v.5h-4z" fill-rule="evenodd"/>
<path d="M205.5 154.3h4v.5h-4z" fill-rule="evenodd"/>
<path d="M215.6 155.3h4.1v.5h-4.1z" fill-rule="evenodd"/>
<path d="M215.6 154.3h4.1v.5h-4.1z" fill-rule="evenodd"/>
<path d="M225.8 155.3h4.1v.5h-4.1z" fill-rule="evenodd"/>
<path d="M225.8 154.3h4.1v.5h-4.1z" fill-rule="evenodd"/>
<path d="M236 155.3h4v.5h-4z" fill-rule="evenodd"/>
<path d="M236 154.3h4v.5h-4z" fill-rule="evenodd"/>
<path d="M246.1 155.3h4.1v.5h-4.1z" fill-rule="evenodd"/>
<path d="M246.1 154.3h4.1v.5h-4.1z" fill-rule="evenodd"/>
<path d="M256.3 155.3h4v.5h-4z" fill-rule="evenodd"/>
<path d="M256.3 154.3h4v.5h-4z" fill-rule="evenodd"/>
<path d="M266.4 155.3h4.1v.5h-4.1z" fill-rule="evenodd"/>
<path d="M266.4 154.3h4.1v.5h-4.1z" fill-rule="evenodd"/>
<path d="M190.8 174.1h.5v20.3h-.5z" fill-rule="evenodd"/>
<path d="M191 173.8h94v.6h-94z" fill-rule="evenodd"/>
<circle cx="29.8" cy="37" r=".51"/>
<circle cx="29.8" cy="26.8" r=".51"/>
<circle cx="80.6" cy="37" r=".51"/>
<circle cx="250.7" cy="34.5" r=".51"/>
<circle cx="29.8" cy="54.8" r=".51"/>
<circle cx="80.6" cy="54.8" r=".51"/>
<circle cx="250.7" cy="52.2" r=".51"/>
<circle cx="29.8" cy="72.5" r=".51"/>
<circle cx="32.3" cy="62.4" r=".51"/>
<circle cx="80.6" cy="72.5" r=".51"/>
<circle cx="83.1" cy="62.4" r=".51"/>
<circle cx="29.8" cy="90.3" r=".51"/>
<circle cx="32.3" cy="97.9" r=".51"/>
<circle cx="32.3" cy="80.1" r=".51"/>
<circle cx="80.6" cy="90.3" r=".51"/>
<circle cx="83.1" cy="97.9" r=".51"/>
<circle cx="83.1" cy="80.1" r=".51"/>
<circle cx="182.2" cy="85.2" r=".51"/>
<circle cx="205" cy="85.2" r=".51"/>
<circle cx="210.1" cy="85.2" r=".51"/>
<circle cx="220.2" cy="85.2" r=".51"/>
<circle cx="29.8" cy="108.1" r=".51"/>
<circle cx="32.3" cy="115.7" r=".51"/>
<circle cx="80.6" cy="108.1" r=".51"/>
<circle cx="83.1" cy="115.7" r=".51"/>
<circle cx="29.8" cy="125.9" r=".51"/>
<circle cx="32.3" cy="133.5" r=".51"/>
<circle cx="80.6" cy="125.9" r=".51"/>
<circle cx="83.1" cy="133.5" r=".51"/>
<circle cx="197.4" cy="125.9" r=".51"/>
<circle cx="207.5" cy="125.9" r=".51"/>
<circle cx="207.5" cy="138.6" r=".51"/>
<circle cx="217.7" cy="138.6" r=".51"/>
<circle cx="217.7" cy="125.9" r=".51"/>
<circle cx="227.8" cy="125.9" r=".51"/>
<circle cx="227.8" cy="138.6" r=".51"/>
<circle cx="238" cy="138.6" r=".51"/>
<circle cx="238" cy="125.9" r=".51"/>
<circle cx="248.2" cy="125.9" r=".51"/>
<circle cx="248.2" cy="138.6" r=".51"/>
<circle cx="258.3" cy="138.6" r=".51"/>
<circle cx="258.3" cy="125.9" r=".51"/>
<circle cx="268.5" cy="138.6" r=".51"/>
<circle cx="29.8" cy="143.6" r=".51"/>
<circle cx="32.3" cy="151.3" r=".51"/>
<circle cx="80.6" cy="143.6" r=".51"/>
<circle cx="83.1" cy="151.3" r=".51"/>
<circle cx="197.4" cy="148.7" r=".51"/>
<circle cx="207.5" cy="148.7" r=".51"/>
<circle cx="217.7" cy="148.7" r=".51"/>
<circle cx="227.8" cy="148.7" r=".51"/>
<circle cx="238" cy="148.7" r=".51"/>
<circle cx="248.2" cy="148.7" r=".51"/>
<circle cx="258.3" cy="148.7" r=".51"/>
<circle cx="32.3" cy="169" r=".51"/>
<circle cx="83.1" cy="169" r=".51"/>
<circle cx="207.5" cy="161.4" r=".51"/>
<circle cx="217.7" cy="161.4" r=".51"/>
<circle cx="227.8" cy="161.4" r=".51"/>
<circle cx="238" cy="161.4" r=".51"/>
<circle cx="248.2" cy="161.4" r=".51"/>
<circle cx="258.3" cy="161.4" r=".51"/>
<circle cx="268.5" cy="161.4" r=".51"/>
<circle cx="83.1" cy="181.7" r=".51"/>
</g>
<path d="M135.2 156.3h1.2M135.2 158.8h1.2M135.2 153.8h1.2M135.2 161.4h1.2M192.3 174.1h-1.2v1.2" fill="none" stroke="#000" stroke-width=".63"/>
<path d="M8.2 11.6h280.6v186.6h-280.6z" fill="none" stroke="#000" stroke-width=".34"/>
<path d="M131.4 151.3h6.3v12.6h-6.3z" fill="none" stroke="#000" stroke-width=".42"/>
<g font-size="3.7">
<text x="28.1" y="14.8">1</text>
<text x="62.2" y="14.8">2</text>
<text x="96.3" y="14.8">3</text>
<text x="130.4" y="14.8">4</text>
<text x="164.5" y="14.8">5</text>
<text x="198.7" y="14.8">6</text>
<text x="232.8" y="14.8">7</text>
<text x="266.9" y="14.8">8</text>
<text x="8.9" y="34.6">A</text>
<text x="285.7" y="34.6">A</text>
<text x="8.9" y="70.4">B</text>
<text x="285.7" y="70.4">B</text>
<text x="8.8" y="106.2">C</text>
<text x="285.6" y="106.2">C</text>
<text x="8.8" y="142">D</text>
<text x="285.6" y="142">D</text>
<text x="8.9" y="177.8">E</text>
<text x="285.7" y="177.8">E</text>
<text x="28.1" y="197.6">1</text>
<text x="62.2" y="197.6">2</text>
<text x="96.3" y="197.6">3</text>
<text x="130.4" y="197.6">4</text>
<text x="164.5" y="197.6">5</text>
<text x="198.7" y="197.6">6</text>
<text x="232.8" y="197.6">7</text>
<text x="266.9" y="197.6">8</text>
</g>
<text font-size="3.6" x="137.7" y="181.4" transform="rotate(-90 137.7 181.4)">USB</text>
<g font-size="2.5">
<text x="28.3" y="21.5">5V</text>
<text x="233.9" y="26.6">5V</text>
<text x="248.2" y="26.6">3.3V</text>
<text x="265.9" y="26.6">3.3V</text>
<text x="37.4" y="33.7">D1</text>
<text x="88.2" y="33.7">D9</text>
<text x="154.2" y="34.5">SSW</text>
<text x="70.4" y="37">D1</text>
<text x="118.7" y="37">D8</text>
<text x="133.9" y="39.5">D1</text>
<text x="144.4" y="38">100R</text>
<text x="154.2" y="37">BTN</text>
<text x="252.2" y="41.7">C1</text>
<text x="267" y="40.8" transform="rotate(-90 267 40.8)">R4</text>
<text x="271.8" y="40.8" transform="rotate(-90 271.8 40.8)">10K</text>
<text x="146.8" y="45.6">NC</text>
<text x="147.2" y="42.8">R2</text>
<text x="227.8" y="42.1">USB_N</text>
<text x="227.8" y="44.6">USB_P</text>
<text x="252.2" y="46.8">0.1uF</text>
<text x="268.5" y="44.6">SSW</text>
<text x="37.4" y="49.7">WS2812B</text>
<text x="37.4" y="51.5">D2</text>
<text x="88.2" y="49.7">WS2812B</text>
<text x="88.2" y="51.5">D10</text>
<text x="131.1" y="49.7" transform="rotate(-90 131.1 49.7)">3.3V</text>
<text x="147.2" y="50.4">R3</text>
<text x="251.5" y="54">SPRING-SW</text>
<text x="262.9" y="59.1">S1</text>
<text x="37.4" y="67.5">WS2812B</text>
<text x="37.4" y="69.2">D3</text>
<text x="88.2" y="67.5">WS2812B</text>
<text x="88.2" y="69.2">D11</text>
<text x="247.9" y="69.5">GND</text>
<text x="265.7" y="69.5">GND</text>
<text x="186" y="82.7" transform="rotate(-90 186 82.7)">L1</text>
<text x="198.7" y="82.7" transform="rotate(-90 198.7 82.7)">33uH</text>
<text x="218.7" y="82.4">5V</text>
<text x="37.4" y="85.2">WS2812B</text>
<text x="37.4" y="87">D4</text>
<text x="88.2" y="85.2">WS2812B</text>
<text x="88.2" y="87">D12</text>
<text x="176.3" y="93.3" transform="rotate(-90 176.3 93.3)">S3</text>
<text x="183.7" y="92.5">C20</text>
<text x="221.2" y="92.2">C19</text>
<text x="183.7" y="97.5">10uF</text>
<text x="204.8" y="97.4">GND</text>
<text x="221.2" y="97">100uF</text>
<text x="37.4" y="103">WS2812B</text>
<text x="37.4" y="104.8">D5</text>
<text x="88.2" y="103">WS2812B</text>
<text x="88.2" y="104.8">D13</text>
<text x="161.6" y="107.6">GND</text>
<text x="173.8" y="104.8" transform="rotate(-90 173.8 104.8)">SWITCH_TB</text>
<text x="179.4" y="107.6">GND</text>
<text x="217.4" y="107.6">GND</text>
<text x="37.4" y="120.8">WS2812B</text>
<text x="37.4" y="122.6">D6</text>
<text x="88.2" y="120.8">WS2812B</text>
<text x="88.2" y="122.6">D14</text>
<text x="195.9" y="123.1">5V</text>
<text x="143.4" y="132">10K</text>
<text x="165.4" y="132">S2</text>
<text x="198.9" y="130.6">C3</text>
<text x="209.1" y="130.6">C4</text>
<text x="219.2" y="130.6">C5</text>
<text x="229.4" y="130.6">C6</text>
<text x="239.5" y="130.6">C7</text>
<text x="249.7" y="130.6">C8</text>
<text x="259.8" y="130.6">C9</text>
<text x="270" y="130.6">C10</text>
<text x="131.1" y="136" transform="rotate(-90 131.1 136)">3.3V</text>
<text x="144.7" y="136.7">R1</text>
<text x="151.7" y="133.5">BTN</text>
<text x="159.8" y="136">BUTTON-TB</text>
<text x="181.7" y="136.3" transform="rotate(-90 181.7 136.3)">GND</text>
<text x="198.9" y="135.6">22uF</text>
<text x="209.1" y="135.6">0.1uF</text>
<text x="219.2" y="135.6">0.1uF</text>
<text x="229.4" y="135.6">0.1uF</text>
<text x="239.5" y="135.6">0.1uF</text>
<text x="249.7" y="135.6">0.1uF</text>
<text x="259.8" y="135.6">0.1uF</text>
<text x="270" y="135.6">0.1uF</text>
<text x="37.4" y="138.6">WS2812B</text>
<text x="37.4" y="140.3">D7</text>
<text x="88.2" y="138.6">WS2812B</text>
<text x="88.2" y="140.3">D15</text>
<text x="265.7" y="143.1">GND</text>
<text x="195.9" y="145.9">5V</text>
<text x="159.3" y="153.8">GND</text>
<text x="198.9" y="153.4">C11</text>
<text x="209.1" y="153.4">C12</text>
<text x="219.2" y="153.4">C13</text>
<text x="229.4" y="153.4">C14</text>
<text x="239.5" y="153.4">C15</text>
<text x="249.7" y="153.4">C16</text>
<text x="259.8" y="153.4">C17</text>
<text x="270" y="153.4">C18</text>
<text x="37.4" y="156.3">WS2812B</text>
<text x="37.4" y="158.1">D8</text>
<text x="88.2" y="156.3">WS2812B</text>
<text x="88.2" y="158.1">D16</text>
<text x="159.3" y="158.8">USB_N</text>
<text x="159.3" y="156.3">USB_P</text>
<text x="159.3" y="161.4">5V</text>
<text x="198.9" y="158.5">0.1uF</text>
<text x="209.1" y="158.5">0.1uF</text>
<text x="219.2" y="158.5">0.1uF</text>
<text x="229.4" y="158.5">0.1uF</text>
<text x="239.5" y="158.5">0.1uF</text>
<text x="249.7" y="158.5">0.1uF</text>
<text x="259.8" y="158.5">0.1uF</text>
<text x="270" y="158.5">0.1uF</text>
<text x="265.7" y="165.9">GND</text>
<text x="70.4" y="169">D8</text>
<text x="125.6" y="170.8">USB-MICROB</text>
<text x="37.4" y="174.1">WS2812B</text>
<text x="88.2" y="174.1">WS2812B</text>
<text x="154.2" y="179.2">USB_N</text>
<text x="169" y="178.1" transform="rotate(-90 169 178.1)">5V</text>
<text x="174" y="176.9" transform="rotate(-90 174 176.9)">GND</text>
<text x="154.2" y="181.7">USB_P</text>
<text x="80.3" y="188.8">GND</text>
<text x="138.5" y="186">X1</text>
</g>
<g font-size="2.1">
<text x="174.3" y="35.2">P3.2/INT0</text>
<text x="211.6" y="35.2">V33</text>
<text x="39.8" y="37.8">VDD</text>
<text x="55.8" y="37.8">DI</text>
<text x="90.6" y="37.8">VDD</text>
<text x="106.6" y="37.8">DI</text>
<text x="174.3" y="37.8">P1.4/T2_/CAP1_/SCS/TIN2</text>
<text x="174.3" y="40.3">P1.5/MOSI/PWM1/TIN3</text>
<text x="205.9" y="37.8">VCC/VDD</text>
<text x="205.9" y="40.3">GND/VSS</text>
<text x="39.8" y="45.4">VSS</text>
<text x="54.7" y="45.4">DO</text>
<text x="90.6" y="45.4">VSS</text>
<text x="105.5" y="45.4">DO</text>
<text x="174.3" y="42.8">P1.6/MISO/TIN4</text>
<text x="174.3" y="45.4">P1.7/SCK/TIN5</text>
<text x="174.3" y="47.9">RST/T2EX_/CAP2_</text>
<text x="200.9" y="47.9">P3.4/PWM2/T0</text>
<text x="205.6" y="42.8">P3.7/UDM</text>
<text x="206" y="45.4">P3.6/UDP</text>
<text x="174.3" y="50.5">P3.1/PWM2_TXD</text>
<text x="174.3" y="53">P3.0/PWM1_/RXD</text>
<text x="193.8" y="53">P1.1/T2EX/CAP2/TIN1</text>
<text x="205.8" y="50.5">P3.3/INT1</text>
<text x="39.8" y="55.5">VDD</text>
<text x="55.8" y="55.5">DI</text>
<text x="90.6" y="55.5">VDD</text>
<text x="106.6" y="55.5">DI</text>
<text x="39.8" y="63.2">VSS</text>
<text x="54.7" y="63.2">DO</text>
<text x="90.6" y="63.2">VSS</text>
<text x="105.5" y="63.2">DO</text>
<text x="39.8" y="73.3">VDD</text>
<text x="55.8" y="73.3">DI</text>
<text x="90.6" y="73.3">VDD</text>
<text x="106.6" y="73.3">DI</text>
<text x="205.8" y="77.8" transform="rotate(-90 205.8 77.8)">LX</text>
<text x="208.3" y="77.8" transform="rotate(-90 208.3 77.8)">GND</text>
<text x="210.8" y="77.8" transform="rotate(-90 210.8 77.8)">VOUT</text>
<text x="39.8" y="80.9">VSS</text>
<text x="54.7" y="80.9">DO</text>
<text x="90.6" y="80.9">VSS</text>
<text x="105.5" y="80.9">DO</text>
<text x="204.6" y="83.7" transform="rotate(-90 204.6 83.7)">3</text>
<text x="207.2" y="83.7" transform="rotate(-90 207.2 83.7)">1</text>
<text x="209.7" y="85.7" transform="rotate(-90 209.7 85.7)">2*2</text>
<text x="39.8" y="91.1">VDD</text>
<text x="55.8" y="91.1">DI</text>
<text x="90.6" y="91.1">VDD</text>
<text x="106.6" y="91.1">DI</text>
<text x="39.8" y="98.7">VSS</text>
<text x="54.7" y="98.7">DO</text>
<text x="90.6" y="98.7">VSS</text>
<text x="105.5" y="98.7">DO</text>
<text x="39.8" y="108.8">VDD</text>
<text x="55.8" y="108.8">DI</text>
<text x="90.6" y="108.8">VDD</text>
<text x="106.6" y="108.8">DI</text>
<text x="39.8" y="116.5">VSS</text>
<text x="54.7" y="116.5">DO</text>
<text x="90.6" y="116.5">VSS</text>
<text x="105.5" y="116.5">DO</text>
<text x="39.8" y="126.6">VDD</text>
<text x="55.8" y="126.6">DI</text>
<text x="90.6" y="126.6">VDD</text>
<text x="106.6" y="126.6">DI</text>
<text x="39.8" y="134.2">VSS</text>
<text x="54.7" y="134.2">DO</text>
<text x="90.6" y="134.2">VSS</text>
<text x="105.5" y="134.2">DO</text>
<text x="39.8" y="144.4">VDD</text>
<text x="55.8" y="144.4">DI</text>
<text x="90.6" y="144.4">VDD</text>
<text x="106.6" y="144.4">DI</text>
<text x="39.8" y="152">VSS</text>
<text x="54.7" y="152">DO</text>
<text x="90.6" y="152">VSS</text>
<text x="105.5" y="152">DO</text>
<text x="138.8" y="156">3</text>
<text x="138.8" y="153.4">4</text>
<text x="138.8" y="161">1</text>
<text x="138.8" y="158.5">2</text>
<text x="39.8" y="162.1">VDD</text>
<text x="55.8" y="162.1">DI</text>
<text x="90.6" y="162.1">VDD</text>
<text x="106.6" y="162.1">DI</text>
<text x="39.8" y="169.8">VSS</text>
<text x="54.7" y="169.8">DO</text>
<text x="90.6" y="169.8">VSS</text>
<text x="105.5" y="169.8">DO</text>
<text x="139.3" y="173.7">GND</text>
<text x="139.3" y="178.8">D-</text>
<text x="139.3" y="176.3">VBUS</text>
<text x="139.3" y="181.4">D+</text>
</g>
<g font-size="1.8">
<text x="172" y="31.4">U1</text>
<text x="209.8" y="31.4">CH551</text>
<text x="48.6" y="36.6">RGB</text>
<text x="99.4" y="36.6">RGB</text>
<text x="46.9" y="44.2" transform="rotate(-90 46.9 44.2)">WS28x1</text>
<text x="97.7" y="44.2" transform="rotate(-90 97.7 44.2)">WS28x1</text>
<text x="48.6" y="54.3">RGB</text>
<text x="99.4" y="54.3">RGB</text>
<text x="46.9" y="62" transform="rotate(-90 46.9 62)">WS28x1</text>
<text x="97.7" y="62" transform="rotate(-90 97.7 62)">WS28x1</text>
<text x="48.6" y="72.1">RGB</text>
<text x="99.4" y="72.1">RGB</text>
<text x="46.9" y="79.8" transform="rotate(-90 46.9 79.8)">WS28x1</text>
<text x="97.7" y="79.8" transform="rotate(-90 97.7 79.8)">WS28x1</text>
<text x="48.6" y="89.9">RGB</text>
<text x="99.4" y="89.9">RGB</text>
<text x="46.9" y="97.5" transform="rotate(-90 46.9 97.5)">WS28x1</text>
<text x="97.7" y="97.5" transform="rotate(-90 97.7 97.5)">WS28x1</text>
<text x="48.6" y="107.7">RGB</text>
<text x="99.4" y="107.7">RGB</text>
<text x="46.9" y="115.3" transform="rotate(-90 46.9 115.3)">WS28x1</text>
<text x="97.7" y="115.3" transform="rotate(-90 97.7 115.3)">WS28x1</text>
<text x="48.6" y="125.4">RGB</text>
<text x="99.4" y="125.4">RGB</text>
<text x="46.9" y="133.1" transform="rotate(-90 46.9 133.1)">WS28x1</text>
<text x="97.7" y="133.1" transform="rotate(-90 97.7 133.1)">WS28x1</text>
<text x="48.6" y="143.2">RGB</text>
<text x="99.4" y="143.2">RGB</text>
<text x="46.9" y="150.9" transform="rotate(-90 46.9 150.9)">WS28x1</text>
<text x="97.7" y="150.9" transform="rotate(-90 97.7 150.9)">WS28x1</text>
<text x="48.6" y="161">RGB</text>
<text x="99.4" y="161">RGB</text>
<text x="46.9" y="168.6" transform="rotate(-90 46.9 168.6)">WS28x1</text>
<text x="97.7" y="168.6" transform="rotate(-90 97.7 168.6)">WS28x1</text>
</g>
</svg>
